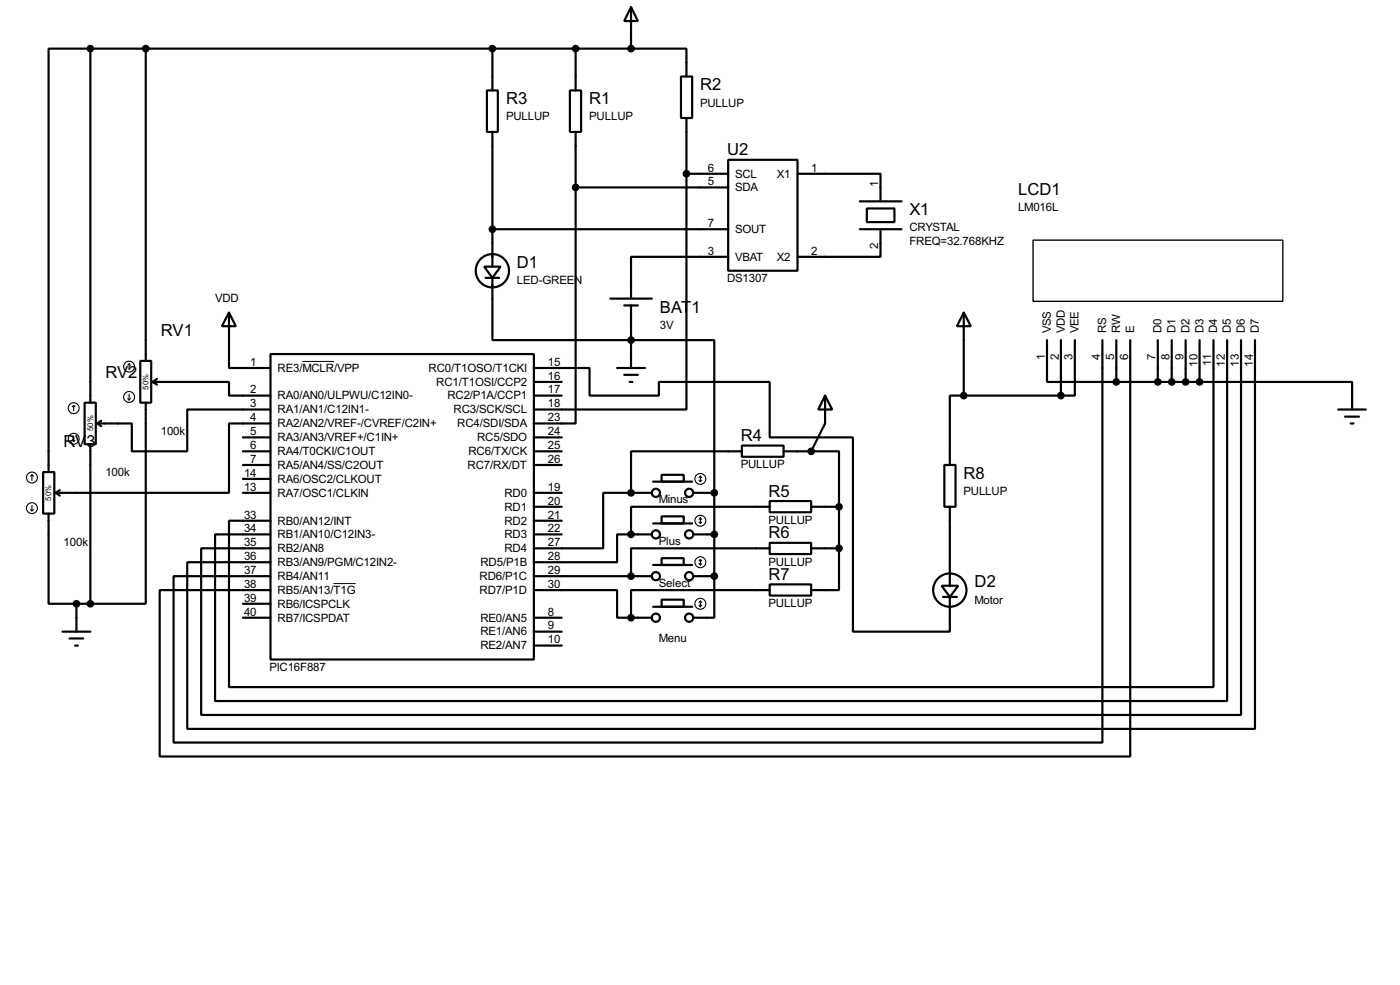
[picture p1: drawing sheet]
<svg xmlns="http://www.w3.org/2000/svg" width="256mm" height="180mm" viewBox="0 0 256 180" stroke-linecap="round" stroke-linejoin="round" font-family="sans-serif">
<g fill="none" stroke="#000" stroke-width=".4">
<path d="M16.6 8.9h-7.7v77.5M16.6 8.9h99M16.6 8.9v64.8M26.7 8.9v57.2M89.2 16.6h2v7.6h-2zM90.2 8.9v7.7M104.4 16.6h2.1v7.6h-2.1zM105.5 8.9v7.7M115.6 1.3l1.3 2.6h-2.5zM115.6 8.9h10.2v5.1M115.6 1.3v7.6M124.8 14h2v7.6h-2z"/>
<path d="M90.2 24.2v24.6M105.5 34.3v43.2h-7.7M105.5 34.3h27.9M105.5 24.2v10.1M125.8 31.8v43.2h-28M125.8 31.8h7.6M125.8 21.6v10.2M133.4 29.3h12.7v20.3h-12.7zM146.1 31.8h15.2v5.1M157.5 36.9h7.7M158.8 38.2h5.1v2.5h-5.1zM42 57.2l1.2 2.5h-2.5z"/>
<path d="M42 57.2v10.2h7.6M88.7 48.8h3l-1.5 2.1zM89 50.9h2.5M90.2 50.9v11.4h40.7v27.9M90.2 42h43.2M111.8 54.7h7.6M114.4 55.9h2.5M115.6 55.9v11.5M133.4 47h-17.8v7.7M157.5 42h7.7M161.3 42v5h-15.2M176.6 57.2l1.3 2.5h-2.6z"/>
<path d="M176.6 57.2v15.2M15.5 73.7h2.1v7.6h-2.1zM17.8 77.5l.8 .5M18.6 77l-.8 .5M25.7 66.1h2v7.6h-2zM26.7 73.7v36.8h-10.1M28 69.9h14v2.5h7.6M28 69.9l.8 .5M28.8 69.4l-.8 .5M49.6 64.8h48.2v55.9h-48.2zM49.6 75h-15.3v7.6h-10.1v-5.1h-6.4M49.6 77.5h-7.6v12.7h-31.8"/>
<path d="M97.8 67.4h10.2v5h12.7v-2.5h20.3v10.2h15.3v35.5h17.7v-6.3M97.8 69.9h5.1M97.8 72.4h5.1M113.1 67.4h5.1M114.4 68.6h2.5M115.4 69.9h.5M151.2 72.4l1.3 2.6h-2.6zM151.2 72.4v5.1l-2.6 5.1M176.6 72.4h-2.6v12.7M176.6 72.4h17.8M191.8 62.3v7.6h12.7M194.4 62.3v10.1"/>
<path d="M196.9 62.3v10.1h-2.5M202 62.3v73.6h-170.2v-30.4h17.8M204.5 69.9h15.3M204.5 62.3v7.6M207.1 62.3v76.2h-177.8v-30.5h20.3M212.1 62.3v7.6M214.7 62.3v7.6M217.2 62.3v7.6M219.8 69.9h27.9v5.1M219.8 62.3v7.6M222.3 62.3v63.5h-180.3v-30.5h7.6M224.8 62.3v66h-185.4v-30.5h10.2"/>
<path d="M227.4 62.3v68.6h-190.5v-30.5h12.7M229.9 62.3v71.1h-195.6v-30.5h15.3M245.2 75h5M246.4 76.3h2.6M247.5 77.5h.5M7.9 86.4h2.1v7.6h-2.1zM8.9 94v16.5h5.1M10.2 90.2l.8 .5M11 89.7l-.8 .5M16.6 81.3v29.2M44.5 90.2h5.1M44.5 82.6h5.1"/>
<path d="M44.5 85.1h5.1M44.5 87.7h5.1M44.5 80.1h5.1M97.8 90.2h5.1M97.8 97.8h5.1M97.8 82.6h5.1M97.8 92.8h5.1M97.8 85.1h5.1M97.8 95.3h5.1M97.8 80.1h5.1M115.6 97.8h-2.5v5.1h-15.3M115.6 90.2h-5.1v10.2h-12.7"/>
<path d="M115.6 90.2h3.8M115.6 97.8h3.8M119.7 88.2h7.1M119.7 95.8h7.1M121.2 86.9h4.1v1.3h-4.1zM121.2 94.5h4.1v1.3h-4.1zM127.1 90.2h3.8M127.1 97.8h3.8M130.9 90.2v15.3M135.9 81.6h7.7v2h-7.7zM135.9 82.6h-20.3v7.6M141 91.7h7.6v2.1h-7.6z"/>
<path d="M141 99.4h7.6v2h-7.6zM141 92.8h-25.4v5M143.6 82.6h5M148.6 82.6h5.1v10.2M148.6 92.8h5.1M153.7 92.8v7.6M173 85.1h2.1v7.7h-2.1zM174 92.8v14.4M11.5 115.6h5.1M12.8 116.9h2.5M13.8 118.2h.5M14 110.5h2.6"/>
<path d="M14 110.5v5.1M44.5 113.1h5.1M44.5 110.5h5.1M97.8 108h15.3v5.1h2.5M97.8 105.5h21.6M97.8 113.1h5.1M97.8 118.2h5.1M97.8 115.6h5.1M115.6 113.1h3.8M119.7 103.4h7.1M119.7 111.1h7.1M121.2 102.2h4.1v1.2h-4.1z"/>
<path d="M121.2 109.8h4.1v1.3h-4.1zM127.1 105.5h3.8M130.9 105.5v7.6h-3.8M141 107h7.6v2h-7.6zM141 108h-25.4v5.1M141 100.4h-25.4v5.1M148.6 100.4h5.1M153.7 100.4v7.6h-5.1M172.5 107.2h3.1l-1.6 2.1zM172.8 109.3h2.5"/>
<circle cx="90.2" cy="49.6" r="3.1"/>
<circle cx="120.1" cy="97.8" r=".75"/>
<circle cx="120.1" cy="90.2" r=".75"/>
<circle cx="126.2" cy="97.8" r=".75"/>
<circle cx="126.2" cy="90.2" r=".75"/>
<circle cx="120.1" cy="105.5" r=".75"/>
<circle cx="120.1" cy="113.1" r=".75"/>
<circle cx="126.2" cy="113.1" r=".75"/>
<circle cx="126.2" cy="105.5" r=".75"/>
<circle cx="174" cy="108" r="3.1"/>
</g>
<path d="M55.4 66.2h5.8M61.1 106.8h4.1" fill="none" stroke="#000" stroke-width=".18"/>
<path d="M189.3 44h45.7v11.2h-45.7z" fill="none" stroke="#000" stroke-width=".25"/>
<g fill="#000" stroke="#000" stroke-width=".4">
<circle cx="16.5" cy="8.9" r=".5"/>
<circle cx="26.7" cy="8.9" r=".5"/>
<circle cx="90.2" cy="8.9" r=".5"/>
<circle cx="105.4" cy="8.9" r=".5"/>
<circle cx="115.6" cy="8.9" r=".5"/>
<circle cx="105.4" cy="34.3" r=".5"/>
<circle cx="125.7" cy="31.8" r=".5"/>
<circle cx="90.2" cy="42" r=".5"/>
<circle cx="115.6" cy="62.3" r=".5"/>
<circle cx="176.5" cy="72.4" r=".5"/>
<circle cx="194.3" cy="72.4" r=".5"/>
<circle cx="204.5" cy="69.9" r=".5"/>
<circle cx="212.1" cy="69.9" r=".5"/>
<circle cx="214.6" cy="69.9" r=".5"/>
<circle cx="217.2" cy="69.9" r=".5"/>
<circle cx="219.7" cy="69.9" r=".5"/>
<circle cx="115.6" cy="97.8" r=".5"/>
<circle cx="115.6" cy="90.2" r=".5"/>
<circle cx="130.8" cy="97.8" r=".5"/>
<circle cx="130.8" cy="90.2" r=".5"/>
<circle cx="148.6" cy="82.6" r=".5"/>
<circle cx="153.7" cy="92.8" r=".5"/>
<circle cx="14" cy="110.5" r=".5"/>
<circle cx="16.5" cy="110.5" r=".5"/>
<circle cx="115.6" cy="105.5" r=".5"/>
<circle cx="115.6" cy="113.1" r=".5"/>
<circle cx="130.8" cy="105.5" r=".5"/>
<circle cx="153.7" cy="100.4" r=".5"/>
</g>
<g fill="none" stroke="#000" stroke-width=".2">
<path d="M13.5 74.2l-.2 .3M13.5 74.2l.3 .3M13.5 74.2v1M13.5 79.8v1M23.4 73l.3 .2M23.7 66.6l-.3 .3M23.7 66.6l.2 .3M23.7 66.6v1M23.7 72.2v1M23.9 73l-.2 .2M5.6 93.3l.3 .2M5.9 86.9l-.3 .3"/>
<path d="M5.9 86.9l.3 .3M5.9 86.9v1M5.9 92.5v1M6.2 93.3l-.3 .2M13.3 80.6l.2 .2M13.8 80.6l-.3 .2M128.1 87.9l.2 .3M128.1 95.6l.2 .2M128.3 87.2v1M128.3 94.8v1M128.3 87.2l-.2 .2M128.3 87.2l.3 .2"/>
<path d="M128.3 94.8l-.2 .3M128.3 94.8l.3 .3M128.6 87.9l-.3 .3M128.6 95.6l-.3 .2M128.1 103.2l.2 .2M128.1 110.8l.2 .3M128.3 102.4v1M128.3 110v1.1M128.3 102.4l-.2 .3M128.3 102.4l.3 .3M128.3 110l-.2 .3M128.3 110l.3 .3"/>
<path d="M128.6 103.2l-.3 .2M128.6 110.8l-.3 .3"/>
<circle cx="13.5" cy="74.7" r="1"/>
<circle cx="23.6" cy="67.1" r="1"/>
<circle cx="23.6" cy="72.7" r="1"/>
<circle cx="5.8" cy="87.4" r="1"/>
<circle cx="5.8" cy="93" r="1"/>
<circle cx="13.5" cy="80.3" r="1"/>
<circle cx="128.3" cy="87.7" r="1"/>
<circle cx="128.3" cy="95.3" r="1"/>
<circle cx="128.3" cy="102.9" r="1"/>
<circle cx="128.3" cy="110.5" r="1"/>
</g>
<g font-size="3.4">
<text x="128.3" y="16.6">R2</text>
<text x="92.7" y="19.1">R3</text>
<text x="107.9" y="19.1">R1</text>
<text x="133.2" y="28.5">U2</text>
<text x="186.5" y="35.6">LCD1</text>
<text x="166.6" y="39.4">X1</text>
<text x="94.7" y="49">D1</text>
<text x="120.9" y="57.2">BAT</text>
<text x="126.7" y="57.2">1</text>
<text x="29.5" y="61.4">RV1</text>
<text x="19.3" y="69.1">RV2</text>
<text x="11.7" y="81.8">RV3</text>
<text x="135.7" y="80.8">R4</text>
<text x="176.5" y="87.7">R8</text>
<text x="140.8" y="90.9">R5</text>
<text x="140.8" y="98.6">R6</text>
<text x="140.8" y="106.2">R7</text>
<text x="178.6" y="107.5">D2</text>
</g>
<g font-size="2.4">
<text x="92.7" y="22">PULLUP</text>
<text x="107.9" y="22">PULLUP</text>
<text x="128.3" y="19.5">PULLUP</text>
<text x="129.7" y="31.4">6</text>
<text x="129.7" y="33.9">5</text>
<text x="134.7" y="32.5">SCL</text>
<text x="134.7" y="35">SDA</text>
<text x="142.3" y="32.5">X1</text>
<text x="148.6" y="31.4">1</text>
<text x="160.9" y="34.3" transform="rotate(-90 160.9 34.3)">1</text>
<text x="129.7" y="41.6">7</text>
<text x="186.5" y="38.6">LM016L</text>
<text x="129.7" y="46.6">3</text>
<text x="134.7" y="47.7">VBAT</text>
<text x="134.7" y="42.7">SOUT</text>
<text x="142.3" y="47.7">X2</text>
<text x="148.6" y="46.6">2</text>
<text x="160.9" y="45.7" transform="rotate(-90 160.9 45.7)">2</text>
<text x="166.6" y="42.3">CRYSTAL</text>
<text x="166.6" y="44.9">FREQ=32.768KHZ</text>
<text x="94.7" y="52">LED-GREEN</text>
<text x="133.2" y="51.7">DS1307</text>
<text x="39.4" y="55.4">VDD</text>
<text x="120.9" y="60.2">3V</text>
<text x="191.4" y="66" transform="rotate(-90 191.4 66)">1</text>
<text x="192.5" y="61" transform="rotate(-90 192.5 61)">VSS</text>
<text x="194" y="66" transform="rotate(-90 194 66)">2</text>
<text x="195.1" y="61" transform="rotate(-90 195.1 61)">VDD</text>
<text x="196.5" y="66" transform="rotate(-90 196.5 66)">3</text>
<text x="197.6" y="61" transform="rotate(-90 197.6 61)">VEE</text>
<text x="201.6" y="66" transform="rotate(-90 201.6 66)">4</text>
<text x="202.7" y="61" transform="rotate(-90 202.7 61)">RS</text>
<text x="204.1" y="66" transform="rotate(-90 204.1 66)">5</text>
<text x="205.2" y="61" transform="rotate(-90 205.2 61)">RW</text>
<text x="206.7" y="66" transform="rotate(-90 206.7 66)">6</text>
<text x="207.8" y="61" transform="rotate(-90 207.8 61)">E</text>
<text x="211.7" y="66" transform="rotate(-90 211.7 66)">7</text>
<text x="212.8" y="61" transform="rotate(-90 212.8 61)">D0</text>
<text x="214.3" y="66" transform="rotate(-90 214.3 66)">8</text>
<text x="215.4" y="61" transform="rotate(-90 215.4 61)">D1</text>
<text x="216.8" y="66" transform="rotate(-90 216.8 66)">9</text>
<text x="217.9" y="61" transform="rotate(-90 217.9 61)">D2</text>
<text x="220.5" y="61" transform="rotate(-90 220.5 61)">D3</text>
<text x="223" y="61" transform="rotate(-90 223 61)">D4</text>
<text x="225.5" y="61" transform="rotate(-90 225.5 61)">D5</text>
<text x="228.1" y="61" transform="rotate(-90 228.1 61)">D6</text>
<text x="230.6" y="61" transform="rotate(-90 230.6 61)">D7</text>
<text x="45.9" y="67">1</text>
<text x="45.9" y="72">2</text>
<text x="50.9" y="68.1">RE3/MCLR/VPP</text>
<text x="78.5" y="68.1">RC0/T1OSO/T1CKI</text>
<text x="79.9" y="70.6">RC1/T1OSI/CCP2</text>
<text x="100.4" y="72">17</text>
<text x="100.4" y="69.5">16</text>
<text x="100.4" y="67">15</text>
<text x="219.4" y="67.1" transform="rotate(-90 219.4 67.1)">10</text>
<text x="221.9" y="66.9" transform="rotate(-90 221.9 66.9)">11</text>
<text x="224.4" y="67.1" transform="rotate(-90 224.4 67.1)">12</text>
<text x="227" y="67.1" transform="rotate(-90 227 67.1)">13</text>
<text x="229.5" y="67.1" transform="rotate(-90 229.5 67.1)">14</text>
<text x="45.9" y="74.6">3</text>
<text x="45.9" y="77.1">4</text>
<text x="50.9" y="75.7">RA1/AN1/C12IN1-</text>
<text x="50.9" y="73.1">RA0/AN0/ULPWU/C12IN0-</text>
<text x="82" y="73.1">RC2/P1A/CCP1</text>
<text x="83.1" y="75.7">RC3/SCK/SCL</text>
<text x="100.4" y="77.1">23</text>
<text x="100.4" y="74.6">18</text>
<text x="29.5" y="79.6">100k</text>
<text x="45.9" y="82.2">6</text>
<text x="45.9" y="79.7">5</text>
<text x="50.9" y="78.2">RA2/AN2/VREF-/CVREF/C2IN+</text>
<text x="50.9" y="83.3">RA4/T0CKI/C1OUT</text>
<text x="50.9" y="80.8">RA3/AN3/VREF+/C1IN+</text>
<text x="83.8" y="78.2">RC4/SDI/SDA</text>
<text x="85.8" y="83.3">RC6/TX/CK</text>
<text x="87.4" y="80.8">RC5/SDO</text>
<text x="100.4" y="79.7">24</text>
<text x="100.4" y="82.2">25</text>
<text x="19.3" y="87.2">100k</text>
<text x="44.7" y="89.8">13</text>
<text x="44.7" y="87.3">14</text>
<text x="45.9" y="84.7">7</text>
<text x="50.9" y="85.8">RA5/AN4/SS/C2OUT</text>
<text x="50.9" y="88.4">RA6/OSC2/CLKOUT</text>
<text x="85.7" y="85.8">RC7/RX/DT</text>
<text x="100.4" y="89.8">19</text>
<text x="100.4" y="84.7">26</text>
<text x="135.7" y="85.7">PULLUP</text>
<text x="44.7" y="94.9">33</text>
<text x="50.9" y="90.9">RA7/OSC1/CLKIN</text>
<text x="92.4" y="93.5">RD1</text>
<text x="92.4" y="90.9">RD0</text>
<text x="100.4" y="94.9">21</text>
<text x="100.4" y="92.4">20</text>
<text x="120.7" y="92.1">Minus</text>
<text x="140.8" y="95.9">PULLUP</text>
<text x="176.5" y="90.7">PULLUP</text>
<text x="11.7" y="99.9">100k</text>
<text x="44.7" y="97.4">34</text>
<text x="44.7" y="100">35</text>
<text x="50.9" y="96">RB0/AN12/INT</text>
<text x="50.9" y="98.5">RB1/AN10/C12IN3-</text>
<text x="50.9" y="101.1">RB2/AN8</text>
<text x="92.4" y="98.5">RD3</text>
<text x="92.4" y="96">RD2</text>
<text x="92.4" y="101.1">RD4</text>
<text x="100.4" y="97.4">22</text>
<text x="100.4" y="100">27</text>
<text x="120.7" y="99.7">Plus</text>
<text x="44.7" y="107.6">38</text>
<text x="44.7" y="105.1">37</text>
<text x="44.7" y="102.5">36</text>
<text x="50.9" y="106.2">RB4/AN11</text>
<text x="50.9" y="103.6">RB3/AN9/PGM/C12IN2-</text>
<text x="87.9" y="106.2">RD6/P1C</text>
<text x="88" y="103.6">RD5/P1B</text>
<text x="100.4" y="102.5">28</text>
<text x="100.4" y="105.1">29</text>
<text x="100.4" y="107.6">30</text>
<text x="120.7" y="107.4">Select</text>
<text x="140.8" y="103.5">PULLUP</text>
<text x="44.7" y="112.7">40</text>
<text x="44.7" y="110.1">39</text>
<text x="50.9" y="113.8">RB7/ICSPDAT</text>
<text x="50.9" y="111.2">RB6/ICSPCLK</text>
<text x="50.9" y="108.7">RB5/AN13/T1G</text>
<text x="87.9" y="108.7">RD7/P1D</text>
<text x="88" y="113.8">RE0/AN5</text>
<text x="100.4" y="112.7">8</text>
<text x="140.8" y="111.1">PULLUP</text>
<text x="178.6" y="110.5">Motor</text>
<text x="88" y="118.9">RE2/AN7</text>
<text x="88" y="116.3">RE1/AN6</text>
<text x="100.4" y="117.8">10</text>
<text x="100.4" y="115.2">9</text>
<text x="120.7" y="117.5">Menu</text>
<text x="49.4" y="122.8">PIC16F887</text>
</g>
<g font-size="1.6">
<text x="27.2" y="71.3" transform="rotate(-90 27.2 71.3)">50%</text>
<text x="17" y="78.9" transform="rotate(-90 17 78.9)">50%</text>
<text x="9.4" y="91.6" transform="rotate(-90 9.4 91.6)">50%</text>
</g>
</svg>
